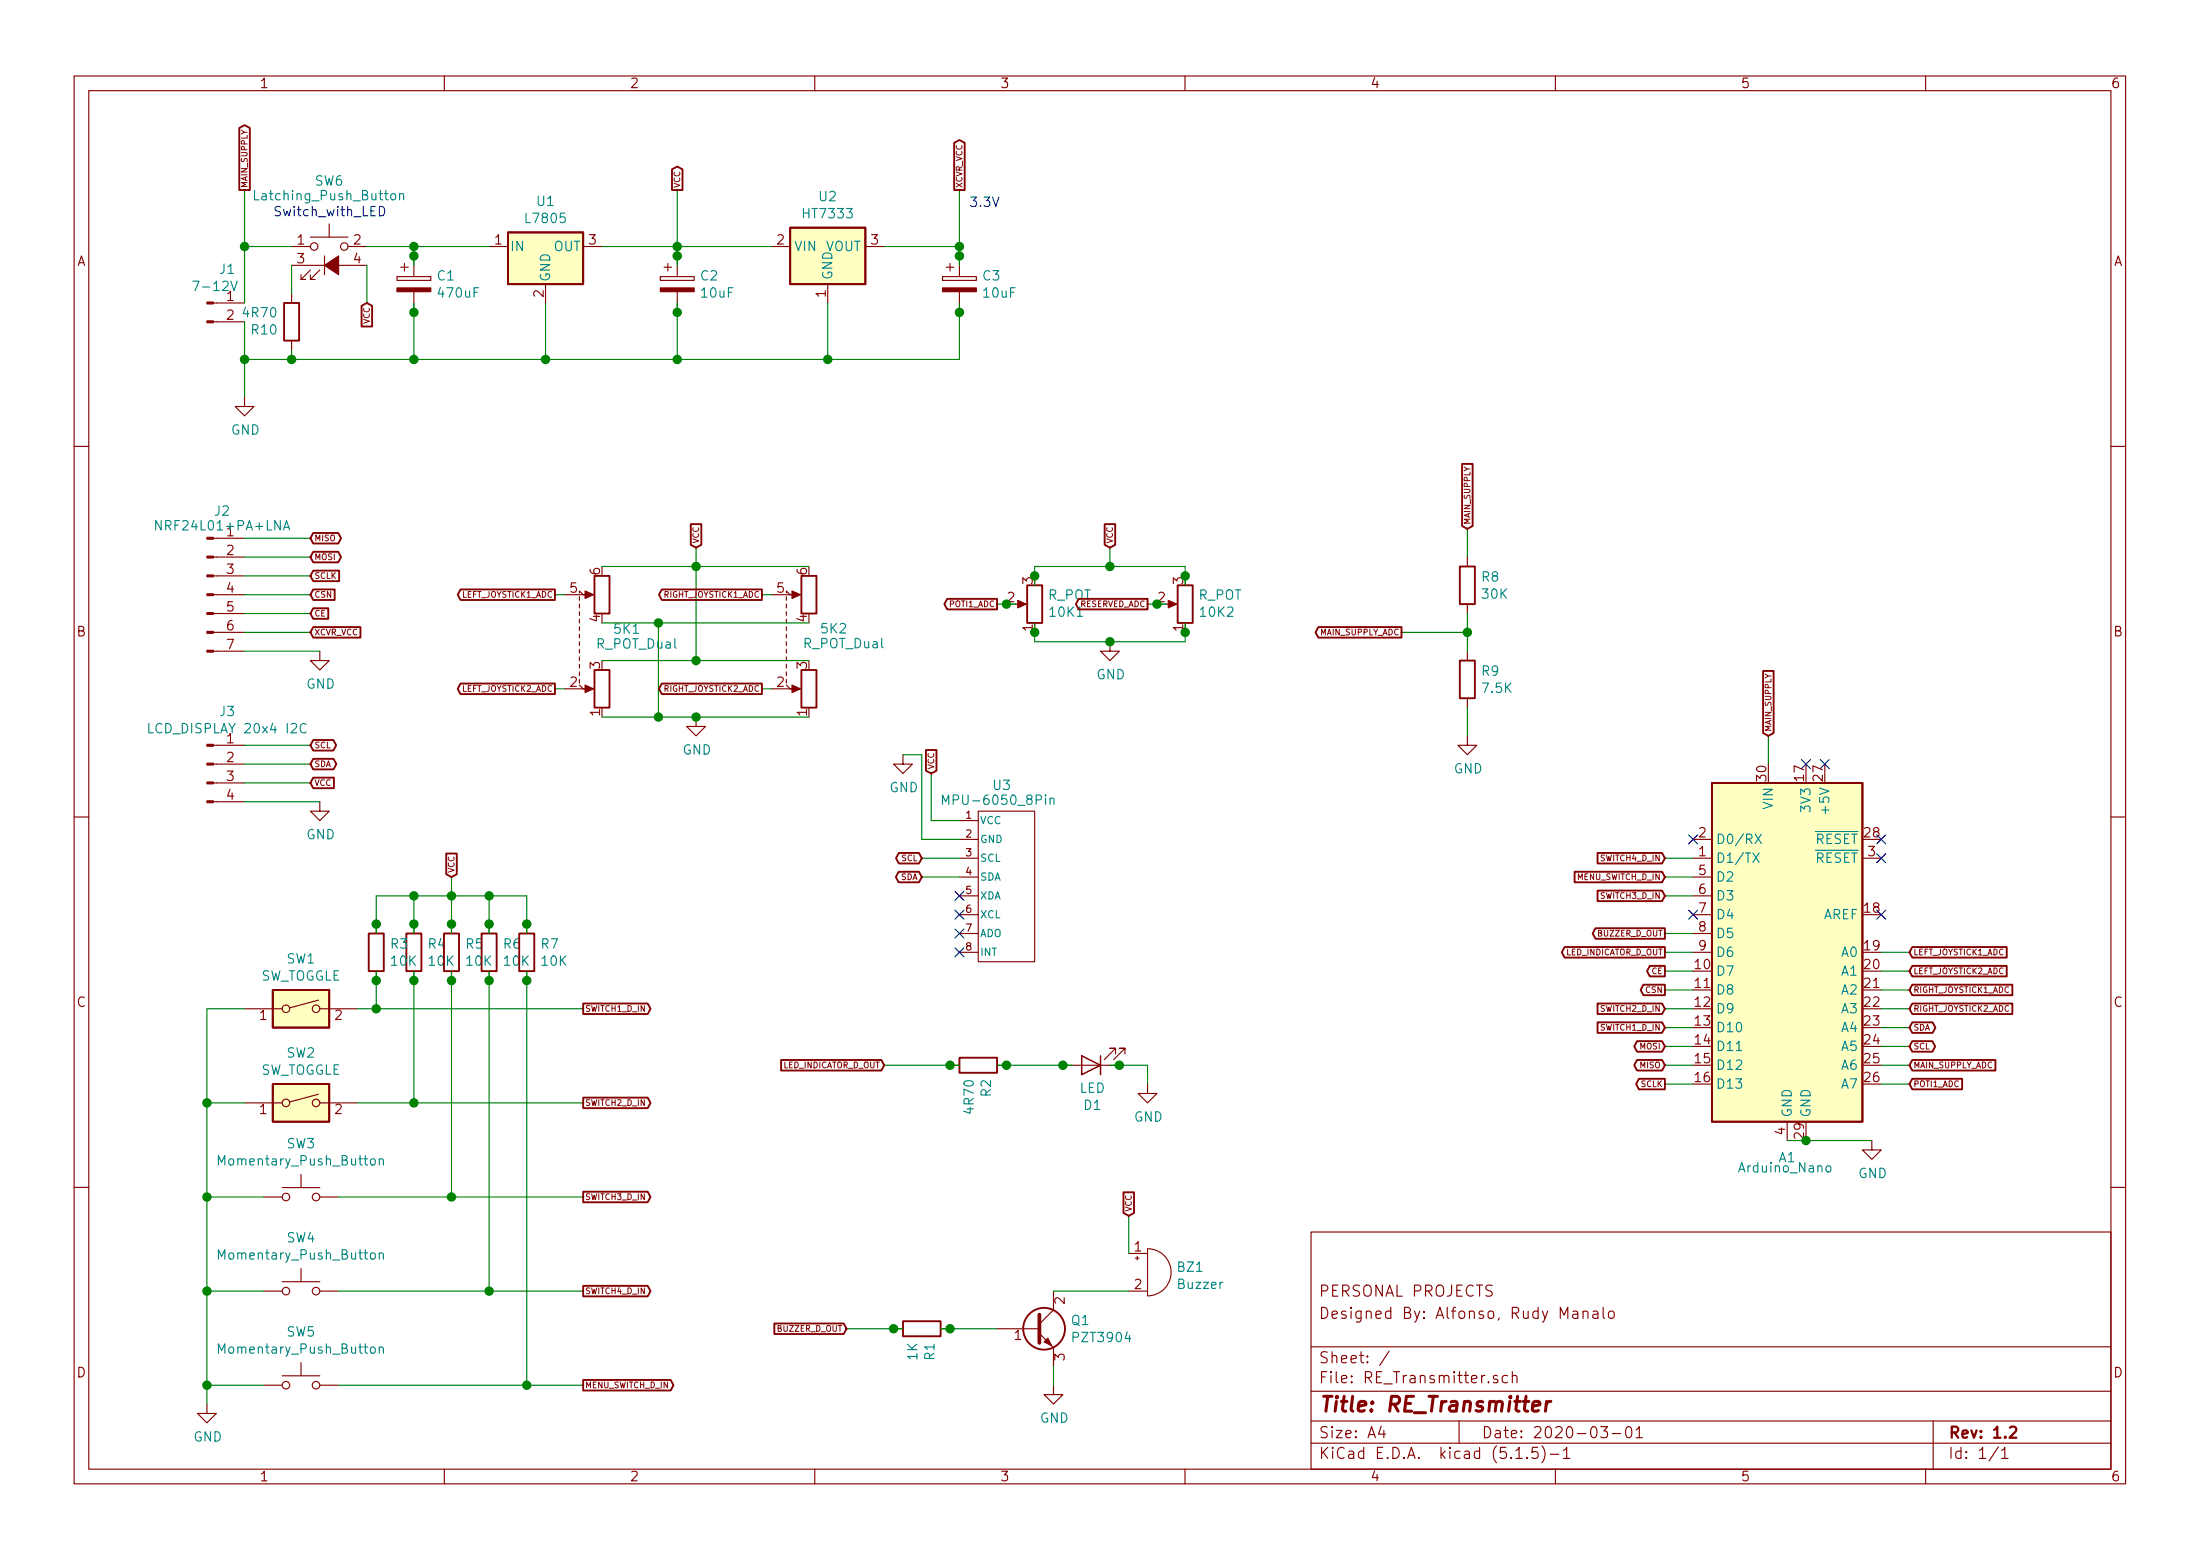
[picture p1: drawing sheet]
<svg xmlns="http://www.w3.org/2000/svg" width="297mm" height="210mm" viewBox="0 0 297 210" stroke-linecap="round" stroke-linejoin="round" font-family="sans-serif">
<g fill="none" stroke="#840000" stroke-width=".15">
<path d="M10 10.3h277v189.9h-277zM12 12.2h273v186.1h-273zM60 10.3v1.9M110 10.3v1.9M160 10.3v1.9M210 10.3v1.9M260 10.3v1.9M39.4 33.3h2.5M39.4 39.6v1.3M39.4 35.8h10.1M40.6 37.1v.6h.7M41.9 37.1v.6h.6"/>
<path d="M41.9 36.4l-1.3 1.3M41.9 32h5.1M43.2 36.4l-1.3 1.3M43.8 34.5v2.6M44.4 30.2v1.8M47 33.3h2.5M53.6 37.3h4.6v.5h-4.6zM54.1 36.1h1M54.6 35.6v1M55.9 34.5v2.8M55.9 39.4v2.8M66 33.3h2.6"/>
<path d="M73.7 38.3v2.6M78.7 33.3h2.6M89.2 37.3h4.5v.5h-4.5zM89.7 36.1h1M90.2 35.6v1M91.4 34.5v2.8M91.4 39.4v2.8M104.1 33.3h2.6M111.8 38.3v2.6M116.8 33.3h2.6M127.3 37.3h4.5v.5h-4.5zM127.8 36.1h1"/>
<path d="M128.3 35.6v1M129.5 34.5v2.8M129.5 39.4v2.8M28.8 43.4h4.2M28.8 40.9h4.2M33 53.6v1.3h1.3l-1.3 1.2-1.3-1.2h1.3M39.4 46v1.2M10 60.2h2M28.8 77.7h4.2M28.8 75.2h4.2M28.8 72.6h4.2M198.1 75.2v1.2"/>
<path d="M285 60.2h2M28.8 80.3h4.2M28.8 87.9h4.2M28.8 85.3h4.2M28.8 82.8h4.2M43.2 87.9v1.2h1.2l-1.2 1.3-1.3-1.3h1.3M76.2 93h3.6M76.2 80.3h3.6M78.2 80v-.2l.5 .5M78.2 92.5l.5 .5M78.2 80.5v.5M78.2 81.5v.5"/>
<path d="M78.2 82.5v.6M78.2 83.6v.5M78.2 84.6v.5M78.2 85.6v.5M78.2 86.6v.5M78.2 87.6v.5M78.2 88.6v.5M78.2 89.7v.5M78.2 90.7v.5M94 96.8v1.2h1.2l-1.2 1.3-1.3-1.3h1.3M104.1 93h3.6M104.1 80.3h3.6"/>
<path d="M106.2 80v-.2l.5 .5M106.2 92.5l.5 .5M106.2 80.5v.5M106.2 81.5v.5M106.2 82.5v.6M106.2 83.6v.5M106.2 84.6v.5M106.2 85.6v.5M106.2 86.6v.5M106.2 87.6v.5M106.2 88.6v.5M106.2 89.7v.5"/>
<path d="M106.2 90.7v.5M137.2 81.5h1M149.9 86.6v1.3h1.2l-1.2 1.2-1.3-1.2h1.3M157.5 81.5h1M198.1 99.3v1.3h1.3l-1.3 1.2-1.3-1.2h1.3M198.1 81.5v1.3M198.1 87.9v1.2M198.1 94.2v1.3M10 110.3h2M28.8 108.2h4.2M28.8 105.7h4.2M28.8 103.1h4.2"/>
<path d="M28.8 100.6h4.2M43.2 108.2v1.3h1.2l-1.2 1.2-1.3-1.2h1.3M121.9 101.8v1.3h1.3l-1.3 1.3-1.3-1.3h1.3M129.5 115.8h2.6M129.5 113.3h2.6M129.5 118.4h2.6M129.5 110.7h2.6M132.1 109.5h7.6v20.3h-7.6zM228.6 115.8h2.5M228.6 113.3h2.5M228.6 118.4h2.5M251.5 115.8h2.5"/>
<path d="M285 110.3h2M33 136.1h5.1M43 135l-3.9 1M43.2 136.1h5.1M50.8 124.7v1.3M50.8 131.1v1.2M55.9 124.7v1.3M55.9 131.1v1.2M61 124.7v1.3M61 131.1v1.2M66 124.7v1.3M66 131.1v1.2"/>
<path d="M71.1 124.7v1.3M71.1 131.1v1.2M129.5 120.9h2.6M129.5 123.4h2.6M129.5 126h2.6M129.5 128.5h2.6M228.6 120.9h2.5M228.6 123.4h2.5M228.6 126h2.5M228.6 128.5h2.5M33 148.8h5.1M40.6 158.5v1.8"/>
<path d="M43 147.7l-3.9 1M43.2 148.8h5.1M128.3 143.8h1.2M134.6 143.8h1.3M143.5 143.8h7.6M150.6 142.2v-.7h-.7h.7l-1.5 1.5M151.9 142.2v-.7h-.8h.8l-1.5 1.5M154.9 146.3v1.3h1.3l-1.3 1.2-1.2-1.2h1.2M241.3 151.4v2.5M252.7 153.9v1.3h1.3l-1.3 1.3-1.2-1.3h1.2M10 160.2h2M35.6 174.2h2.5"/>
<path d="M35.6 161.5h2.5M38.1 160.3h5.1M38.1 173h5.1M40.6 171.2v1.8M43.2 174.2h2.5M43.2 161.5h2.5M120.6 179.3h1.3M127 179.3h1.3M134.6 179.3h5.7M140.3 180l1.9 1.9v2.5M142.2 174.2v2.6l-1.9 1.9M152.4 169.2h2.5"/>
<path d="M152.4 174.2h2.5M153.3 169.8h.5M153.5 169.5v.5M154.9 168.5a3.2 3.2 0 0 1 3.2 3.2 3.2 3.2 0 0 1-3.2 3.2zM177 166.3h108v32h-108zM212.4 177l.1-.1 .5 .1v.9M213 177.3l-.5 .1-.2 .2 .1 .2 .1 .1 .5-.1M213.7 177.1a.41 .41 0 0 1 .7 0v.8M213.7 176.9v1M215.1 177l.1-.1 .5 .1v.9M215.7 177.3l-.5 .1a.29 .29 0 0 0-.2 .2 .29 .29 0 0 0 .2 .3l.5-.1M216.5 176.4v1.3l.2 .2"/>
<path d="M217.2 177.1a.41 .41 0 0 1 .8 .1v.4a.41 .41 0 0 1-.4 .3 .41 .41 0 0 1-.4-.3zM285 160.2h2M27.9 189.5v1.2h1.3l-1.3 1.3-1.2-1.3h1.2M35.6 186.9h2.5M38.1 185.7h5.1M40.6 183.9v1.8M43.2 186.9h2.5M60 198.3v1.9M110 198.3v1.9M142.2 186.9v1.3h1.3l-1.3 1.3-1.2-1.3h1.2M160 198.3v1.9M177 194.8h108"/>
<path d="M177 191.8h108M177 187.8h108M177 181.8h108M186.5 192.5l-.4 1h1M186.8 193v1M187.6 182.3l-1.3 2M197 191.8v3M202.2 185.7l-.4-.1-.1 .1-.1 .2a.48 .48 0 0 0 .6 .3l.1 .1-.1 .2-.1 .1-.5-.1M203.6 185.7a.48 .48 0 0 0-.8 .2v.4a.48 .48 0 0 0 .8 .2M204.2 185.7a.38 .38 0 0 1 .6 .1v.8M204.2 185.1v1.5M204.7 196.8h.8"/>
<path d="M206.2 196.7v.1l-.1-.1h.1v.1M207.6 195.3h-.7l-.1 .7h.1a.62 .62 0 0 1 .7 0v.7l-.2 .1h-.4l-.2-.1M208.2 195.1a1.71 1.71 0 0 1 0 2.3M209.3 196.3h1.2M210 198.3v1.9M211.1 195.8l.3-.3 .1-.2v1.5M211.1 196.8h.9M216.1 192.5h.9l-.4 .6 .3 .1a.61 .61 0 0 1 .1 .7l-.2 .1h-.5l-.2-.1M217.7 193.5h1.1M219.6 192.7a.37 .37 0 0 1 .4-.2 .37 .37 0 0 1 .3 .3v.3a.72 .72 0 0 1-.3 .9l-.4-.1a1.41 1.41 0 0 1 0-1.2zM220.9 193l.4-.5v1.5M220.9 194h.9"/>
<path d="M260 198.3v1.9M261 191.8v6.5M269.8 195.2l-1.2 2M270.3 195.8l.3-.3 .1-.2v1.5M270.3 196.8h.8"/>
<circle cx="42.4" cy="33.3" r=".51"/>
<circle cx="46.5" cy="33.3" r=".51"/>
<circle cx="38.6" cy="136.1" r=".51"/>
<circle cx="42.7" cy="136.1" r=".51"/>
<circle cx="38.6" cy="148.8" r=".51"/>
<circle cx="42.7" cy="148.8" r=".51"/>
<circle cx="38.6" cy="161.5" r=".51"/>
<circle cx="38.6" cy="174.2" r=".51"/>
<circle cx="42.7" cy="161.5" r=".51"/>
<circle cx="42.7" cy="174.2" r=".51"/>
<circle cx="38.6" cy="186.9" r=".51"/>
<circle cx="42.7" cy="186.9" r=".51"/>
</g>
<path d="M271.4 192.7l.2-.2 .5 .1a.37 .37 0 0 1 .1 .6l-.9 .8h.9" fill="none" stroke="#840000" stroke-width=".3"/>
<path d="M206.9 189.8l1-.2-.1-.4-.5-.1-.2 .1-.1 .2-.1 .9 .2 .1 .6-.1M208.8 189.1l-.1 1.3M209.4 189.1a.55 .55 0 0 0-.6 .4" fill="none" stroke="#840000" stroke-width=".41"/>
<g fill="#ffffc2" stroke="#ffffc2" stroke-width=".14">
<path d="M106.7 30.7h10.1v7.6h-10.1z"/>
<path d="M231.1 105.7h20.4v45.7h-20.4z"/>
<path d="M36.8 133.6h7.6v5.1h-7.6z"/>
<path d="M36.8 146.3h7.6v5.1h-7.6z"/>
<path d="M68.6 31.4h10.1v6.9h-10.1z"/>
</g>
<g fill="none" stroke="#840000" stroke-width=".25">
<path d="M32.3 17.3l.7-.4 .7 .4v8.3h-1.4zM128.8 19.3l.7-.4 .8 .4v6.3h-1.5zM68.6 31.4h10.1v6.9h-10.1zM90.7 22.9l.7-.4 .8 .4v2.7h-1.5zM106.7 30.7h10.1v7.6h-10.1zM38.4 40.9h2v5.1h-2zM48.8 41.3l.7-.4 .7 .4v2.8h-1.4zM42.3 77h3.5v1.4h-3.5l-.4-.7zM42.3 79.5h2.9v1.5h-2.9l-.4-.7zM42.3 74.5h3.4l.4 .7-.4 .7h-3.4l-.4-.7zM42.3 71.9h3.4l.4 .7-.4 .7h-3.4l-.4-.7zM62.2 79.5h12.7v1.5h-12.7l-.4-.7z"/>
<path d="M80.3 77.7h2v5.1h-2zM89.4 79.5h13.5v1.5h-13.5l-.4-.7zM93.3 70.7h1.4v2.8l-.7 .4-.7-.4zM108.2 77.7h2v5.1h-2zM138.7 79h2v5.1h-2zM149.1 70.7h1.5v2.8l-.7 .4-.8-.4zM159 79h2v5.1h-2zM197.1 76.4h2v5.1h-2zM197.4 62.6h1.4v8.4l-.7 .4-.7-.4zM42.3 84.6h6.4v1.4h-6.4l-.4-.7zM42.3 82.1h2v1.4h-2l-.4-.7zM42.3 99.9h2.7l.4 .7-.4 .7h-2.7l-.4-.7z"/>
<path d="M62.2 92.2h12.7v1.5h-12.7l-.4-.7zM80.3 90.4h2v5.1h-2zM89.4 92.2h13.5v1.5h-13.5l-.4-.7zM108.2 90.4h2v5.1h-2zM127.9 80.8h6.7v1.4h-6.7l-.4-.7zM145.6 80.8h9.3v1.4h-9.3l-.3-.7zM178 84.6h11.2v1.4h-11.2l-.4-.7zM197.1 89.1h2v5.1h-2zM238 90.5h1.5v8.4l-.7 .4-.8-.4zM42.3 104.9h2.8v1.5h-2.8l-.4-.7zM42.3 102.4h2.7l.4 .7-.4 .7h-2.7l-.4-.7zM60.2 115.2h1.5v2.8l-.7 .4-.8-.4z"/>
<path d="M121.3 117.6h2.8l.4 .8-.4 .7h-2.8l-.3-.7zM121.4 115.1h2.7l.4 .7-.4 .7h-2.7l-.4-.7zM125 101.2h1.4v2.8l-.7 .4-.7-.4zM212.6 117.6h11.8l.4 .8-.4 .7h-11.8zM215.7 115.1h8.7l.4 .7-.4 .7h-8.7zM231.1 105.7h20.4v45.7h-20.4zM36.8 133.6h7.6v5.1h-7.6zM49.8 126h2v5.1h-2zM54.9 126h2v5.1h-2zM59.9 126h2.1v5.1h-2.1zM65 126h2.1v5.1h-2.1zM70.1 126h2v5.1h-2z"/>
<path d="M78.7 135.4h8.8l.3 .7-.3 .7h-8.8zM211.3 127.8h13.5v1.4h-13.5l-.4-.7zM215.4 125.3h9.4v1.4h-9.4l-.4-.7zM215.7 138h8.7l.4 .7-.4 .7h-8.7zM215.7 135.4h8.7l.4 .7-.4 .7h-8.7zM215.7 120.2h8.7l.4 .7-.4 .7h-8.7zM221.9 132.9h2.9v1.4h-2.9l-.4-.7zM222.8 130.3h2v1.5h-2l-.4-.7zM258.2 127.8h12.7v1.4h-12.7l-.4-.7zM258.2 130.3h12.7v1.5h-12.7l-.4-.7zM258.2 132.9h13.5v1.4h-13.5l-.4-.7zM258.2 135.4h13.5v1.4h-13.5l-.4-.7z"/>
<path d="M258.2 138h2.7l.4 .7-.4 .7h-2.7l-.4-.7zM36.8 146.3h7.6v5.1h-7.6zM78.7 148.1h8.8l.3 .7-.3 .7h-8.8zM105.5 143h13.5l.4 .8-.4 .7h-13.5zM129.5 142.7h5.1v2.1h-5.1zM221 140.5h3.4l.4 .7-.4 .7h-3.4l-.4-.7zM221 143h3.4l.4 .8-.4 .7h-3.4l-.4-.7zM221.3 145.6h3.5v1.4h-3.5l-.4-.7zM258.2 145.6h6.7v1.4h-6.7l-.4-.7zM258.2 140.5h2.7l.4 .7-.4 .7h-2.7l-.4-.7zM258.2 143h11.2v1.5h-11.2l-.4-.7zM78.7 173.5h8.8l.3 .7-.3 .7h-8.8z"/>
<path d="M78.7 160.8h8.8l.3 .7-.3 .7h-8.8zM104.5 178.6h9.4l.4 .7-.4 .7h-9.4zM121.9 178.3h5.1v2h-5.1zM151.7 160.9h1.4v2.8l-.7 .4-.7-.4zM78.7 186.2h11.9l.3 .7-.3 .7h-11.9z"/>
<circle cx="141" cy="179.3" r="2.82"/>
</g>
<g fill="#840000" stroke="#840000" stroke-width=".15">
<path d="M43.8 35.8l1.9-1.3v2.6z"/>
<path d="M106.9 92.5l1.2 .5-1.2 .5z"/>
<path d="M106.9 79.8l1.2 .5-1.2 .5z"/>
<path d="M27.9 87.8h.9v.2h-.9z"/>
<path d="M27.9 85.2h.9v.3h-.9z"/>
<path d="M27.9 82.7h.9v.2h-.9z"/>
<path d="M27.9 80.1h.9v.3h-.9z"/>
<path d="M27.9 77.6h.9v.2h-.9z"/>
<path d="M27.9 75.1h.9v.2h-.9z"/>
<path d="M27.9 72.5h.9v.3h-.9z"/>
<path d="M137.4 81l1.2 .5-1.2 .5z"/>
<path d="M157.7 81l1.2 .5-1.2 .5z"/>
<path d="M79 92.5l1.1 .5-1.1 .5z"/>
<path d="M79 79.8l1.1 .5-1.1 .5z"/>
<path d="M89.2 38.9h4.5v.5h-4.5z"/>
<path d="M27.9 108.1h.9v.2h-.9z"/>
<path d="M27.9 105.5h.9v.3h-.9z"/>
<path d="M27.9 103h.9v.2h-.9z"/>
<path d="M27.9 100.5h.9v.2h-.9z"/>
<path d="M141.5 180.6l.5 1-1-.5z"/>
<path d="M27.9 43.3h.9v.3h-.9z"/>
<path d="M27.9 40.8h.9v.2h-.9z"/>
<path d="M127.3 38.9h4.5v.5h-4.5z"/>
<path d="M53.6 38.9h4.6v.5h-4.6z"/>
</g>
<g fill="none" stroke="#008484" stroke-width=".15">
<path d="M26 37.9h.9l-.6 1.3M31.2 37.9l.4 1.3 .4-1.3M52.9 26.2l.3-.1 .2 .3v.3l-.2 .3-.3-.1-.1-.2v-.3zM53.9 26.3l.1-.1a.31 .31 0 0 1 .5 .1v.7M53.9 26.1v.9M21.8 70.3v1.2l-.8-1.2v1.2M38.3 71.5l.4-1.2 .4 1.2M38.4 71.2h.6M20.1 97.6v1.3h.6M41.3 97.8a.51 .51 0 0 0-.6 0 .51 .51 0 0 0-.2 .6 .46 .46 0 0 0 .3 .5 .46 .46 0 0 0 .5-.1M127.3 108.6v-1.3l.4 .9 .4-.9v1.3M141.8 107.8a.31 .31 0 0 1 .5 .1v.7"/>
<path d="M141.8 107.7v.9M236.7 115.1l.8 1.3M237 112.6l.8 1.2M237.5 115.1l-.8 1.3M237.8 112.6l-.8 1.2M50.1 156.4h.3l.3 .2v.4l-.2 .2h-.3l-.1-.1-.1-.5zM51.2 156.5l.1-.1a.32 .32 0 0 1 .5 .2v.6M51.2 156.4v.8M246.7 157.4l.3-.1 .1 .1 .1 .5-.1 .2-.3 .1-.3-.3v-.3zM50.1 169.1h.3l.3 .2v.4l-.2 .2h-.3l-.1-.1-.1-.5zM51.2 169.2l.1-.1a.32 .32 0 0 1 .5 .2v.6M51.2 169.1v.8"/>
<path d="M50.1 181.8h.3l.3 .2v.4l-.2 .2h-.3l-.1-.1-.1-.5zM51.2 181.9l.1-.1a.32 .32 0 0 1 .5 .2v.6M51.2 181.8v.8"/>
</g>
<path d="M140.3 177.4v3.8" fill="none" stroke="#840000" stroke-width=".51"/>
<path d="M146 142.5l2.6 1.3-2.6 1.2zM148.6 142.5v2.5" fill="none" stroke="#840000" stroke-width=".2"/>
<g fill="none" stroke="#008400" stroke-width=".15">
<path d="M33 25.6v15.3M33 33.3h6.4M39.4 35.8v3.8M49.5 35.8v5.1M49.5 33.3h16.5M55.9 33.3v2.5M81.3 33.3h22.8M91.4 25.6v10.2M119.4 33.3h10.1M129.5 25.6v10.2M33 43.4v10.2M39.4 47.2v1.3"/>
<path d="M55.9 40.9v7.6M73.7 40.9v7.6M91.4 40.9v7.6M111.8 40.9v7.6M129.5 40.9v7.6h-96.5M33 72.6h8.9M33 75.2h8.9M33 77.7h8.9M81.3 76.4h27.9M94 73.9v15.2M139.7 77.7v-1.3h20.3v1.3M149.9 73.9v2.5"/>
<path d="M198.1 71.4v3.8M33 80.3h8.9M33 82.8h8.9M33 85.3h8.9M33 87.9h10.2M74.9 80.3h1.3M74.9 93h1.3M81.3 96.8h27.9M81.3 84.1h27.9M81.3 89.1h27.9M88.9 84.1v12.7M102.9 80.3h1.2"/>
<path d="M102.9 93h1.2M134.6 81.5h1.3M139.7 85.3v1.3h20.3v-1.3M154.9 81.5h1.3M189.2 85.3h8.9M198.1 82.8v5.1M198.1 95.5v3.8M238.8 99.3v3.8M33 108.2h10.2M33 100.6h8.9M33 103.1h8.9M33 105.7h8.9"/>
<path d="M61 118.4v7.6M121.9 101.8h2.6v11.5h5M124.5 115.8h5M124.5 118.4h5M125.7 104.4v6.3h3.8M224.8 115.8h3.8M224.8 118.4h3.8M33 136.1h-5.1v53.4M48.3 136.1h30.4M50.8 126v-5.1h20.3v5.1M50.8 131.1v5M55.9 120.9v5.1"/>
<path d="M55.9 131.1v17.7M61 131.1v30.4M66 120.9v5.1M66 131.1v43.1M71.1 131.1v55.8M224.8 120.9h3.8M224.8 126h3.8M224.8 128.5h3.8M224.8 131.1h3.8M224.8 133.6h3.8M224.8 136.1h3.8M224.8 138.7h3.8"/>
<path d="M254 128.5h3.8M254 131.1h3.8M254 133.6h3.8M254 136.1h3.8M254 138.7h3.8M27.9 148.8h5.1M48.3 148.8h30.4M119.4 143.8h10.1M134.6 143.8h10.2M149.9 143.8h5v2.5M224.8 143.8h3.8M224.8 141.2h3.8"/>
<path d="M224.8 146.3h3.8M241.3 153.9h11.4M254 143.8h3.8M254 141.2h3.8M254 146.3h3.8M27.9 161.5h7.7M27.9 174.2h7.7M45.7 161.5h33M45.7 174.2h33M114.3 179.3h7.6M127 179.3h7.6M142.2 174.2h10.2"/>
<path d="M152.4 164.1v5.1M27.9 186.9h7.7M45.7 186.9h33M142.2 184.4v2.5"/>
</g>
<path d="M51.2 27.9a.68 .68 0 0 1 .8 .4 .68 .68 0 0 1-.3 .8h-.5z" fill="none" stroke="#0000c2" stroke-width=".15"/>
<g fill="#008400" stroke="#008400" stroke-width=".25">
<circle cx="27.9" cy="148.8" r=".51"/>
<circle cx="33" cy="48.5" r=".51"/>
<circle cx="91.4" cy="42.2" r=".51"/>
<circle cx="149.9" cy="76.4" r=".51"/>
<circle cx="139.7" cy="77.7" r=".51"/>
<circle cx="27.9" cy="161.5" r=".51"/>
<circle cx="129.5" cy="42.2" r=".51"/>
<circle cx="33" cy="33.3" r=".51"/>
<circle cx="160" cy="77.7" r=".51"/>
<circle cx="55.9" cy="33.3" r=".51"/>
<circle cx="111.8" cy="48.5" r=".51"/>
<circle cx="27.9" cy="174.2" r=".51"/>
<circle cx="55.9" cy="148.8" r=".51"/>
<circle cx="39.4" cy="48.5" r=".51"/>
<circle cx="55.9" cy="48.5" r=".51"/>
<circle cx="91.4" cy="48.5" r=".51"/>
<circle cx="129.5" cy="33.3" r=".51"/>
<circle cx="143.5" cy="143.8" r=".51"/>
<circle cx="135.9" cy="143.8" r=".51"/>
<circle cx="129.5" cy="34.5" r=".51"/>
<circle cx="120.7" cy="179.3" r=".51"/>
<circle cx="91.4" cy="33.3" r=".51"/>
<circle cx="91.4" cy="34.5" r=".51"/>
<circle cx="128.3" cy="179.3" r=".51"/>
<circle cx="55.9" cy="34.5" r=".51"/>
<circle cx="128.3" cy="143.8" r=".51"/>
<circle cx="151.1" cy="143.8" r=".51"/>
<circle cx="139.7" cy="85.3" r=".51"/>
<circle cx="66" cy="124.7" r=".51"/>
<circle cx="156.2" cy="81.5" r=".51"/>
<circle cx="135.9" cy="81.5" r=".51"/>
<circle cx="61" cy="124.7" r=".51"/>
<circle cx="61" cy="120.9" r=".51"/>
<circle cx="71.1" cy="124.7" r=".51"/>
<circle cx="66" cy="120.9" r=".51"/>
<circle cx="71.1" cy="132.3" r=".51"/>
<circle cx="71.1" cy="186.9" r=".51"/>
<circle cx="66" cy="132.3" r=".51"/>
<circle cx="66" cy="174.2" r=".51"/>
<circle cx="55.9" cy="124.7" r=".51"/>
<circle cx="61" cy="132.3" r=".51"/>
<circle cx="88.9" cy="96.8" r=".51"/>
<circle cx="61" cy="161.5" r=".51"/>
<circle cx="50.8" cy="124.7" r=".51"/>
<circle cx="55.9" cy="42.2" r=".51"/>
<circle cx="73.7" cy="48.5" r=".51"/>
<circle cx="27.9" cy="186.9" r=".51"/>
<circle cx="198.1" cy="85.3" r=".51"/>
<circle cx="160" cy="85.3" r=".51"/>
<circle cx="149.9" cy="86.6" r=".51"/>
<circle cx="50.8" cy="136.1" r=".51"/>
<circle cx="94" cy="76.4" r=".51"/>
<circle cx="243.8" cy="153.9" r=".51"/>
<circle cx="94" cy="89.1" r=".51"/>
<circle cx="50.8" cy="132.3" r=".51"/>
<circle cx="55.9" cy="120.9" r=".51"/>
<circle cx="55.9" cy="132.3" r=".51"/>
<circle cx="94" cy="96.8" r=".51"/>
<circle cx="88.9" cy="84.1" r=".51"/>
</g>
<g fill="none" stroke="#000084" stroke-width=".15">
<path d="M228 112.7l1.2 1.2M229.2 112.7l-1.2 1.2M243.2 102.5l1.2 1.2M244.4 102.5l-1.2 1.2M245.8 102.5l1.2 1.2M247 102.5l-1.2 1.2M253.4 115.2l1.2 1.2M253.4 112.7l1.2 1.2M254.6 115.2l-1.2 1.2M254.6 112.7l-1.2 1.2M128.9 122.8l1.2 1.2M128.9 120.3l1.2 1.2"/>
<path d="M128.9 127.9l1.2 1.2M128.9 125.4l1.2 1.2M130.1 122.8l-1.2 1.2M130.1 120.3l-1.2 1.2M130.1 127.9l-1.2 1.2M130.1 125.4l-1.2 1.2M228 122.8l1.2 1.2M229.2 122.8l-1.2 1.2M253.4 122.8l1.2 1.2M254.6 122.8l-1.2 1.2"/>
</g>
<text font-size="2.8" fill="#840000" x="178" y="190.5">Title: RE_Transmitter</text>
<g font-size="2.1" fill="#840000">
<text x="178" y="178">Designed By: Alfonso, Rudy Manalo</text>
<text x="178" y="175">PERSONAL PROJECTS</text>
<text x="178" y="184">Sheet: /</text>
<text x="178" y="186.7">File: RE_Transmitter.sch</text>
<text x="178" y="196.9">KiCad E.D.A. kicad (5.1.5)-1</text>
<text x="178" y="194.1">Size: A4</text>
<text x="200" y="194.1">Date: 2020-03-01</text>
<text x="263" y="194.1">Rev: 1.2</text>
<text x="263" y="196.9">Id: 1/1</text>
</g>
<g font-size="1.8" fill="#840000">
<text x="35" y="11.9">1</text>
<text x="85" y="11.9">2</text>
<text x="135" y="11.9">3</text>
<text x="185" y="11.9">4</text>
<text x="235" y="11.9">5</text>
<text x="285" y="11.9">6</text>
<text x="10.4" y="35.9">A</text>
<text x="40.2" y="33">1</text>
<text x="40.2" y="35.6">3</text>
<text x="47.8" y="33">2</text>
<text x="47.8" y="35.6">4</text>
<text x="66.8" y="33">1</text>
<text x="79.5" y="33">3</text>
<text x="104.9" y="33">2</text>
<text x="117.6" y="33">3</text>
<text x="285.4" y="35.9">A</text>
<text x="30.6" y="40.6">1</text>
<text x="73.4" y="40.1" transform="rotate(-90 73.4 40.1)">2</text>
<text x="111.5" y="40.1" transform="rotate(-90 111.5 40.1)">1</text>
<text x="30.6" y="43.2">2</text>
<text x="30.6" y="74.9">2</text>
<text x="30.6" y="77.5">3</text>
<text x="81" y="77.6" transform="rotate(-90 81 77.6)">6</text>
<text x="109" y="77.6" transform="rotate(-90 109 77.6)">6</text>
<text x="30.6" y="80">4</text>
<text x="30.6" y="82.5">5</text>
<text x="77" y="80">5</text>
<text x="81" y="83.9" transform="rotate(-90 81 83.9)">4</text>
<text x="104.9" y="80">5</text>
<text x="109" y="83.9" transform="rotate(-90 109 83.9)">4</text>
<text x="10.4" y="85.9">B</text>
<text x="30.6" y="85.1">6</text>
<text x="30.6" y="87.6">7</text>
<text x="285.4" y="85.9">B</text>
<text x="77" y="92.7">2</text>
<text x="81" y="90.3" transform="rotate(-90 81 90.3)">3</text>
<text x="104.9" y="92.7">2</text>
<text x="109" y="90.3" transform="rotate(-90 109 90.3)">3</text>
<text x="30.6" y="100.3">1</text>
<text x="81" y="96.6" transform="rotate(-90 81 96.6)">1</text>
<text x="109" y="96.6" transform="rotate(-90 109 96.6)">1</text>
<text x="30.6" y="102.9">2</text>
<text x="30.6" y="105.4">3</text>
<text x="30.6" y="107.9">4</text>
<text x="238.5" y="105.4" transform="rotate(-90 238.5 105.4)">30</text>
<text x="243.6" y="105.4" transform="rotate(-90 243.6 105.4)">17</text>
<text x="246.1" y="105.4" transform="rotate(-90 246.1 105.4)">27</text>
<text x="229.4" y="113">2</text>
<text x="251.8" y="113">28</text>
<text x="229.4" y="115.6">1</text>
<text x="229.4" y="118.1">5</text>
<text x="252.2" y="115.6">3</text>
<text x="229.4" y="120.6">6</text>
<text x="229.4" y="123.2">7</text>
<text x="229.4" y="125.7">8</text>
<text x="251.8" y="123.2">18</text>
<text x="228.9" y="130.8">10</text>
<text x="229.4" y="128.3">9</text>
<text x="251.8" y="128.3">19</text>
<text x="251.8" y="130.8">20</text>
<text x="10.4" y="135.9">C</text>
<text x="35.1" y="137.7">1</text>
<text x="45.2" y="137.7">2</text>
<text x="228.9" y="133.3">11</text>
<text x="228.9" y="135.9">12</text>
<text x="251.8" y="133.3">21</text>
<text x="251.8" y="135.9">22</text>
<text x="285.4" y="135.9">C</text>
<text x="228.9" y="138.4">13</text>
<text x="228.9" y="141">14</text>
<text x="228.9" y="143.5">15</text>
<text x="251.8" y="138.4">23</text>
<text x="251.8" y="141">24</text>
<text x="251.8" y="143.5">25</text>
<text x="228.9" y="146">16</text>
<text x="251.8" y="146">26</text>
<text x="35.1" y="150.4">1</text>
<text x="45.2" y="150.4">2</text>
<text x="241" y="153.1" transform="rotate(-90 241 153.1)">4</text>
<text x="243.6" y="153.6" transform="rotate(-90 243.6 153.6)">29</text>
<text x="153.2" y="168.9">1</text>
<text x="153.2" y="174">2</text>
<text x="143.8" y="176" transform="rotate(-90 143.8 176)">2</text>
<text x="10.4" y="185.9">D</text>
<text x="137" y="180.8">1</text>
<text x="143.8" y="183.6" transform="rotate(-90 143.8 183.6)">3</text>
<text x="285.4" y="185.9">D</text>
<text x="35" y="199.9">1</text>
<text x="85" y="199.9">2</text>
<text x="135" y="199.9">3</text>
<text x="185" y="199.9">4</text>
<text x="235" y="199.9">5</text>
<text x="285" y="199.9">6</text>
</g>
<g font-size="1.8" fill="#008484">
<text x="34.8" y="27">Latching_Push_Button</text>
<text x="42.5" y="25.1">SW6</text>
<text x="72.5" y="27.8">U1</text>
<text x="108.6" y="29.5">HT7333</text>
<text x="110.6" y="27.2">U2</text>
<text x="68.8" y="33.9">IN</text>
<text x="71.2" y="30.1">L7805</text>
<text x="74.8" y="33.9">OUT</text>
<text x="107.2" y="33.9">VIN</text>
<text x="111.4" y="33.9">VOUT</text>
<text x="26.6" y="39.3">7-12V</text>
<text x="29.7" y="37">J1</text>
<text x="59.1" y="37.9">C1</text>
<text x="59.3" y="40.2">470uF</text>
<text x="74.3" y="38.1" transform="rotate(-90 74.3 38.1)">GND</text>
<text x="94.6" y="37.9">C2</text>
<text x="94.8" y="40.2">10uF</text>
<text x="112.4" y="37.8" transform="rotate(-90 112.4 37.8)">GND</text>
<text x="132.7" y="37.9">C3</text>
<text x="132.9" y="40.2">10uF</text>
<text x="32.9" y="42.8">4R70</text>
<text x="34" y="45.2">R10</text>
<text x="31.2" y="58.7">GND</text>
<text x="21.6" y="71.6">NRF24L01+PA+LNA</text>
<text x="29" y="69.6">J2</text>
<text x="30.6" y="72.4">1</text>
<text x="141.5" y="80.9">R_POT</text>
<text x="141.9" y="83.3">10K1</text>
<text x="161.8" y="80.9">R_POT</text>
<text x="162.2" y="83.3">10K2</text>
<text x="200.1" y="78.5">R8</text>
<text x="200.2" y="80.8">30K</text>
<text x="80.6" y="87.5">R_POT_Dual</text>
<text x="83" y="85.5">5K1</text>
<text x="108.6" y="87.5">R_POT_Dual</text>
<text x="110.9" y="85.5">5K2</text>
<text x="41.4" y="93">GND</text>
<text x="148" y="91.7">GND</text>
<text x="200.1" y="91.2">R9</text>
<text x="200.3" y="93.5">7.5K</text>
<text x="20.7" y="99">LCD_DISPLAY 20x4 I2C</text>
<text x="29.7" y="96.7">J3</text>
<text x="92.2" y="101.8">GND</text>
<text x="120.1" y="106.9">GND</text>
<text x="134.1" y="106.6">U3</text>
<text x="196.3" y="104.4">GND</text>
<text x="41.4" y="113.3">GND</text>
<text x="128.2" y="108.6">MPU-6050_8Pin</text>
<text x="231.6" y="113.9">D0/RX</text>
<text x="239.4" y="109.1" transform="rotate(-90 239.4 109.1)">VIN</text>
<text x="244.5" y="109.3" transform="rotate(-90 244.5 109.3)">3V3</text>
<text x="245.1" y="113.9">RESET</text>
<text x="247" y="109.4" transform="rotate(-90 247 109.4)">+5V</text>
<text x="231.6" y="116.5">D1/TX</text>
<text x="231.6" y="119">D2</text>
<text x="245.1" y="116.5">RESET</text>
<text x="231.6" y="121.5">D3</text>
<text x="231.6" y="124.1">D4</text>
<text x="246.1" y="124.1">AREF</text>
<text x="38.7" y="130">SW1</text>
<text x="52.8" y="128">R3</text>
<text x="52.9" y="130.3">10K</text>
<text x="57.9" y="128">R4</text>
<text x="57.9" y="130.3">10K</text>
<text x="62.9" y="128">R5</text>
<text x="63" y="130.3">10K</text>
<text x="68" y="128">R6</text>
<text x="68.1" y="130.3">10K</text>
<text x="73.1" y="128">R7</text>
<text x="73.2" y="130.3">10K</text>
<text x="231.6" y="131.7">D7</text>
<text x="231.6" y="126.6">D5</text>
<text x="231.6" y="129.2">D6</text>
<text x="248.7" y="129.2">A0</text>
<text x="248.7" y="131.7">A1</text>
<text x="35" y="132.4">SW_TOGGLE</text>
<text x="231.6" y="134.2">D8</text>
<text x="231.6" y="136.8">D9</text>
<text x="248.7" y="134.2">A2</text>
<text x="248.7" y="136.8">A3</text>
<text x="38.7" y="142.7">SW2</text>
<text x="231.6" y="139.3">D10</text>
<text x="231.6" y="141.9">D11</text>
<text x="248.7" y="139.3">A4</text>
<text x="248.7" y="141.9">A5</text>
<text x="35" y="145.1">SW_TOGGLE</text>
<text x="133.8" y="148" transform="rotate(-90 133.8 148)">R2</text>
<text x="145.7" y="147.5">LED</text>
<text x="146.4" y="149.8">D1</text>
<text x="231.6" y="144.4">D12</text>
<text x="231.6" y="146.9">D13</text>
<text x="248.7" y="144.4">A6</text>
<text x="248.7" y="146.9">A7</text>
<text x="38.7" y="155">SW3</text>
<text x="131.5" y="150.2" transform="rotate(-90 131.5 150.2)">4R70</text>
<text x="153.1" y="151.4">GND</text>
<text x="241.9" y="150.9" transform="rotate(-90 241.9 150.9)">GND</text>
<text x="244.5" y="150.9" transform="rotate(-90 244.5 150.9)">GND</text>
<text x="29.9" y="157.3">Momentary_Push_Button</text>
<text x="234.9" y="158.2">Arduino_Nano</text>
<text x="240.2" y="156.9">A1</text>
<text x="250.9" y="159">GND</text>
<text x="38.7" y="167.7">SW4</text>
<text x="29.9" y="170">Momentary_Push_Button</text>
<text x="159" y="171.6">BZ1</text>
<text x="159.2" y="174">Buzzer</text>
<text x="144.7" y="178.8">Q1</text>
<text x="29.9" y="182.7">Momentary_Push_Button</text>
<text x="38.7" y="180.4">SW5</text>
<text x="123.9" y="183.5" transform="rotate(-90 123.9 183.5)">1K</text>
<text x="126.2" y="183.5" transform="rotate(-90 126.2 183.5)">R1</text>
<text x="145.1" y="181.1">PZT3904</text>
<text x="26.1" y="194.6">GND</text>
<text x="140.4" y="192">GND</text>
</g>
<g font-size="1.8" fill="#0000c2">
<text x="36.8" y="29.2">Switch_with_LED</text>
<text x="130.8" y="27.9">3.3V</text>
</g>
<g font-size="1.8" fill="#008400">
<text x="136" y="81.3">2</text>
<text x="139.4" y="78.8" transform="rotate(-90 139.4 78.8)">3</text>
<text x="156.4" y="81.3">2</text>
<text x="159.8" y="78.8" transform="rotate(-90 159.8 78.8)">3</text>
<text x="139.4" y="85.2" transform="rotate(-90 139.4 85.2)">1</text>
<text x="159.8" y="85.2" transform="rotate(-90 159.8 85.2)">1</text>
</g>
<g font-size="1.4" fill="#840000">
<text x="130.4" y="110.5">1</text>
<text x="130.4" y="113">2</text>
<text x="130.4" y="115.6">3</text>
<text x="130.4" y="118.1">4</text>
<text x="130.4" y="120.6">5</text>
<text x="130.4" y="123.2">6</text>
<text x="130.4" y="125.7">7</text>
<text x="130.4" y="128.3">8</text>
</g>
<g font-size="1.4" fill="#008484">
<text x="132.3" y="111.2">VCC</text>
<text x="132.3" y="113.8">GND</text>
<text x="132.3" y="116.3">SCL</text>
<text x="132.3" y="118.8">SDA</text>
<text x="132.3" y="121.4">XDA</text>
<text x="132.3" y="123.9">XCL</text>
<text x="132.3" y="126.5">ADO</text>
<text x="132.3" y="129">INT</text>
</g>
<g font-size="1.1" fill="#840000">
<text x="33.4" y="25.4" transform="rotate(-90 33.4 25.4)">MAIN_SUPPLY</text>
<text x="91.8" y="25.4" transform="rotate(-90 91.8 25.4)">VCC</text>
<text x="129.9" y="25.4" transform="rotate(-90 129.9 25.4)">XCVR_VCC</text>
<text x="49.9" y="43.7" transform="rotate(-90 49.9 43.7)">VCC</text>
<text x="198.5" y="70.9" transform="rotate(-90 198.5 70.9)">MAIN_SUPPLY</text>
<text x="42.4" y="75.6">MOSI</text>
<text x="42.4" y="73">MISO</text>
<text x="94.4" y="73.4" transform="rotate(-90 94.4 73.4)">VCC</text>
<text x="150.2" y="73.4" transform="rotate(-90 150.2 73.4)">VCC</text>
<text x="42.4" y="78.1">SCLK</text>
<text x="42.4" y="83.2">CE</text>
<text x="42.4" y="80.6">CSN</text>
<text x="62.3" y="80.6">LEFT_JOYSTICK1_ADC</text>
<text x="89.5" y="80.6">RIGHT_JOYSTICK1_ADC</text>
<text x="128.2" y="81.9">POTI1_ADC</text>
<text x="145.7" y="81.9">RESERVED_ADC</text>
<text x="42.4" y="85.7">XCVR_VCC</text>
<text x="178.2" y="85.7">MAIN_SUPPLY_ADC</text>
<text x="62.3" y="93.3">LEFT_JOYSTICK2_ADC</text>
<text x="89.5" y="93.3">RIGHT_JOYSTICK2_ADC</text>
<text x="42.4" y="101">SCL</text>
<text x="239.1" y="98.8" transform="rotate(-90 239.1 98.8)">MAIN_SUPPLY</text>
<text x="42.4" y="106">VCC</text>
<text x="42.4" y="103.5">SDA</text>
<text x="126.1" y="103.9" transform="rotate(-90 126.1 103.9)">VCC</text>
<text x="61.3" y="117.9" transform="rotate(-90 61.3 117.9)">VCC</text>
<text x="121.6" y="118.7">SDA</text>
<text x="121.8" y="116.2">SCL</text>
<text x="213" y="118.7">MENU_SWITCH_D_IN</text>
<text x="216.2" y="116.2">SWITCH4_D_IN</text>
<text x="216.2" y="121.3">SWITCH3_D_IN</text>
<text x="211.3" y="128.9">LED_INDICATOR_D_OUT</text>
<text x="215.8" y="126.4">BUZZER_D_OUT</text>
<text x="223" y="131.4">CE</text>
<text x="258.3" y="128.9">LEFT_JOYSTICK1_ADC</text>
<text x="258.3" y="131.4">LEFT_JOYSTICK2_ADC</text>
<text x="79" y="136.5">SWITCH1_D_IN</text>
<text x="216.2" y="136.5">SWITCH2_D_IN</text>
<text x="222.2" y="134">CSN</text>
<text x="258.3" y="134">RIGHT_JOYSTICK1_ADC</text>
<text x="258.3" y="136.5">RIGHT_JOYSTICK2_ADC</text>
<text x="216.2" y="139.1">SWITCH1_D_IN</text>
<text x="221.5" y="141.6">MOSI</text>
<text x="258.3" y="141.6">SCL</text>
<text x="258.3" y="139.1">SDA</text>
<text x="79" y="149.2">SWITCH2_D_IN</text>
<text x="105.6" y="144.1">LED_INDICATOR_D_OUT</text>
<text x="221.5" y="144.1">MISO</text>
<text x="221.6" y="146.7">SCLK</text>
<text x="258.3" y="146.7">POTI1_ADC</text>
<text x="258.3" y="144.1">MAIN_SUPPLY_ADC</text>
<text x="79" y="161.9">SWITCH3_D_IN</text>
<text x="152.8" y="163.6" transform="rotate(-90 152.8 163.6)">VCC</text>
<text x="79" y="174.6">SWITCH4_D_IN</text>
<text x="105" y="179.7">BUZZER_D_OUT</text>
<text x="79" y="187.3">MENU_SWITCH_D_IN</text>
</g>
</svg>
